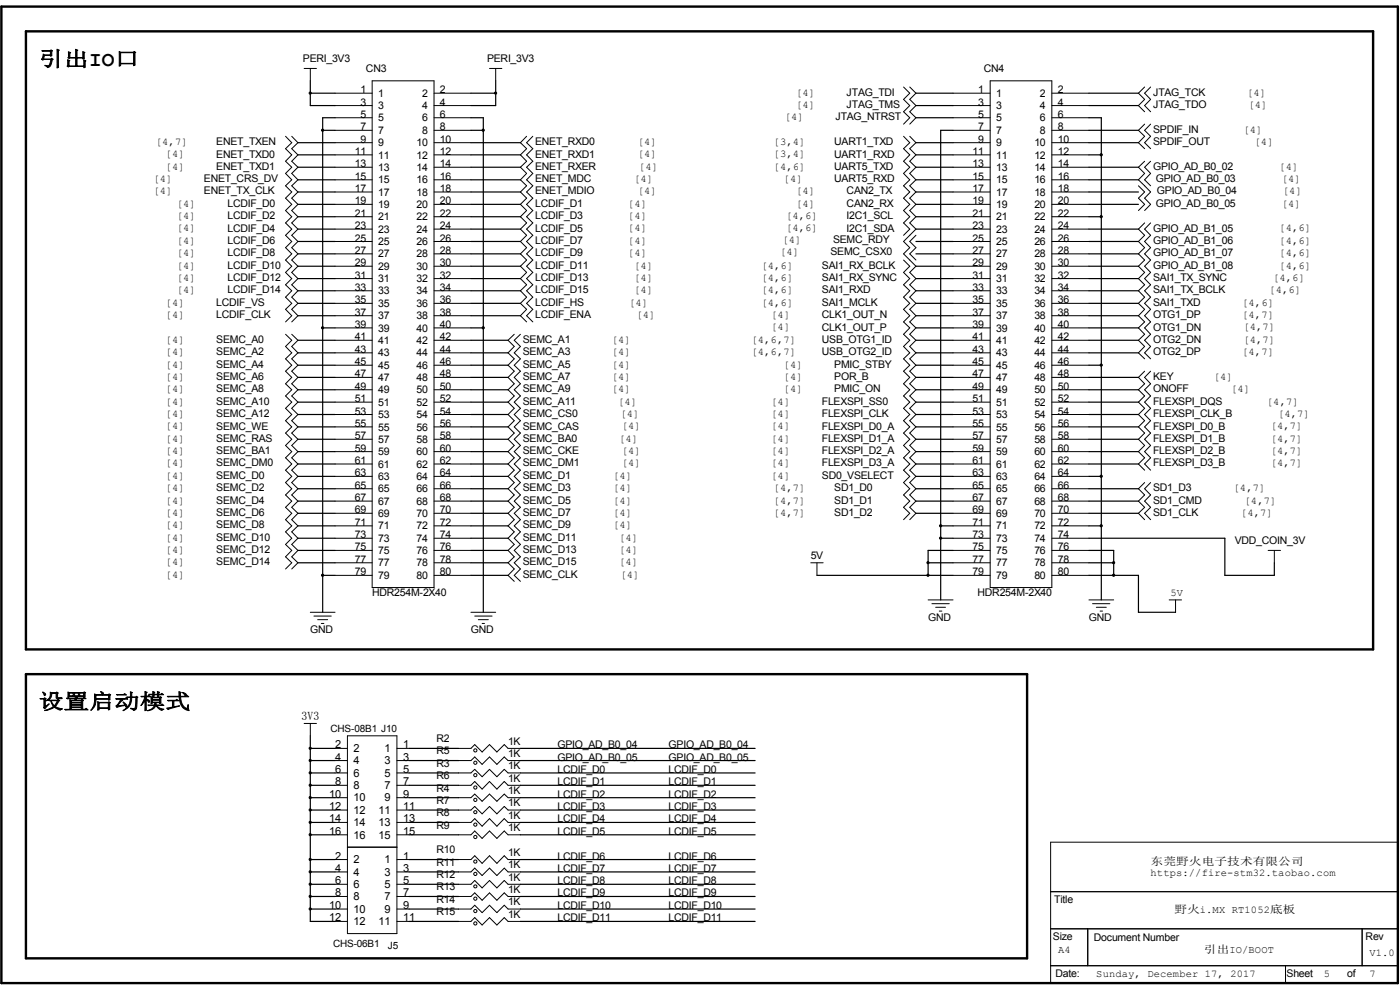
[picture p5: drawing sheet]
<svg xmlns="http://www.w3.org/2000/svg" width="297mm" height="210mm" viewBox="0 0 297 210" stroke-linecap="round" stroke-linejoin="round" font-family="sans-serif">
<path d="M.3 1.4h296.2v207.1h-296.2zM5.5 6.6h285.8v131.2h-285.8zM5.5 143h212.4v60.3h-212.4z" fill="none" stroke="#000" stroke-width=".51"/>
<g fill="none" stroke="#000" stroke-width=".21">
<path d="M64.5 14.5h2.6M65.8 14.5v2.6M71.1 19.8h7.9M79 17.1h13.1v107.5h-13.1zM92.1 19.8h7.8M103.8 14.5h2.7M105.2 14.5v2.6M191.7 18.5l1.3 1.3-1.3 1.3 1.3 1.3-1.3 1.3 1.3 1.3-1.3 1.3M193 18.5l1.3 1.3-1.3 1.3 1.3 1.3-1.3 1.3 1.3 1.3-1.3 1.3M202.2 19.8h7.9M210.1 17.1h13v107.5h-13zM223.1 19.8h7.9"/>
<path d="M242.8 18.5l-1.3 1.3 1.3 1.3-1.3 1.3 1.3 1.3M244.1 18.5l-1.3 1.3 1.3 1.3-1.3 1.3 1.3 1.3M60.6 28.9l1.3 1.4-1.3 1.2 1.3 1.4-1.3 1.3 1.3 1.3-1.3 1.3 1.3 1.3-1.3 1.3 1.3 1.3-1.3 1.3 1.3 1.3-1.3 1.4 1.3 1.3-1.3 1.3 1.3 1.3-1.3 1.3 1.3 1.3-1.3 1.3 1.3 1.3-1.3 1.4 1.3 1.3-1.3 1.3 1.3 1.3-1.3 1.3 1.3 1.3-1.3 1.3 1.3 1.3-1.3 1.3 1.3 1.4-1.3 1.3M61.9 28.9l1.3 1.4-1.3 1.2 1.3 1.4-1.3 1.3 1.3 1.3-1.3 1.3 1.3 1.3-1.3 1.3 1.3 1.3-1.3 1.3 1.3 1.3-1.3 1.4 1.3 1.3-1.3 1.3 1.3 1.3-1.3 1.3 1.3 1.3-1.3 1.3 1.3 1.3-1.3 1.4 1.3 1.3-1.3 1.3 1.3 1.3-1.3 1.3 1.3 1.3-1.3 1.3 1.3 1.3-1.3 1.3 1.3 1.4-1.3 1.3M71.1 22.4h7.9M71.1 25h7.9M71.1 27.6h7.9M71.1 30.3h7.9M71.1 32.9h7.9M71.1 35.5h7.9M71.1 38.1h7.9M92.1 22.4h7.8"/>
<path d="M92.1 25h7.8M92.1 27.6h7.8M92.1 30.3h7.8M92.1 32.9h7.8M92.1 35.5h7.8M92.1 38.1h7.8M111.7 28.9l-1.3 1.4 1.3 1.2-1.3 1.4 1.3 1.3-1.3 1.3 1.3 1.3-1.3 1.3 1.3 1.3-1.3 1.3 1.3 1.3-1.3 1.3 1.3 1.4-1.3 1.3 1.3 1.3-1.3 1.3 1.3 1.3-1.3 1.3 1.3 1.3-1.3 1.3 1.3 1.4-1.3 1.3 1.3 1.3-1.3 1.3 1.3 1.3-1.3 1.3 1.3 1.3-1.3 1.3 1.3 1.3-1.3 1.4 1.3 1.3M113 28.9l-1.3 1.4 1.3 1.2-1.3 1.4 1.3 1.3-1.3 1.3 1.3 1.3-1.3 1.3 1.3 1.3-1.3 1.3 1.3 1.3-1.3 1.3 1.3 1.4-1.3 1.3 1.3 1.3-1.3 1.3 1.3 1.3-1.3 1.3 1.3 1.3-1.3 1.3 1.3 1.4-1.3 1.3 1.3 1.3-1.3 1.3 1.3 1.3-1.3 1.3 1.3 1.3-1.3 1.3 1.3 1.3-1.3 1.4 1.3 1.3M191.7 28.9l1.3 1.4-1.3 1.2 1.3 1.4-1.3 1.3 1.3 1.3-1.3 1.3 1.3 1.3-1.3 1.3 1.3 1.3-1.3 1.3 1.3 1.3-1.3 1.4 1.3 1.3-1.3 1.3 1.3 1.3-1.3 1.3M193 28.9l1.3 1.4-1.3 1.2 1.3 1.4-1.3 1.3 1.3 1.3-1.3 1.3 1.3 1.3-1.3 1.3 1.3 1.3-1.3 1.3 1.3 1.3-1.3 1.4 1.3 1.3-1.3 1.3 1.3 1.3-2.6 2.6 1.3 1.3-1.3 1.3 2.6 2.7-1.3 1.3 1.3 1.3-1.3 1.3 1.3 1.3-1.3 1.3 1.3 1.3-1.3 1.3 1.3 1.4-1.3 1.3 1.3 1.3-1.3 1.3 1.3 1.3-1.3 1.3 1.3 1.3-1.3 1.3 1.3 1.4-1.3 1.2 1.3 1.4-1.3 1.3 1.3 1.3-1.3 1.3 1.3 1.3-1.3 1.3 1.3 1.3-1.3 1.3 1.3 1.4-1.3 1.3 1.3 1.3-1.3 1.3 1.3 1.3-1.3 1.3 1.3 1.3-1.3 1.3 1.3 1.3-1.3 1.4 1.3 1.3-1.3 1.3 1.3 1.3-1.3 1.3 1.3 1.3-1.3 1.3M202.2 22.4h7.9M202.2 25h7.9"/>
<path d="M202.2 27.6h7.9M202.2 30.3h7.9M202.2 32.9h7.9M202.2 35.5h7.9M202.2 38.1h7.9M223.1 22.4h7.9M223.1 25h7.9M223.1 27.6h7.9M223.1 30.3h7.9M223.1 32.9h7.9M223.1 35.5h7.9M223.1 38.1h7.9"/>
<path d="M241.5 39.4l1.3 1.3-1.3 1.3 1.3 1.3-1.3 1.4M242.8 26.3l-1.3 1.3 1.3 1.3-1.3 1.4 1.3 1.2M242.8 34.2l-1.3 1.3 1.3 1.3-1.3 1.3 2.6 2.6-1.3 1.3 1.3 1.3-1.3 1.4M244.1 34.2l-1.3 1.3 1.3 1.3-1.3 1.3 1.3 1.3M244.1 26.3l-1.3 1.3 1.3 1.3-1.3 1.4 1.3 1.2M71.1 40.7h7.9M71.1 43.3h7.9M71.1 46h7.9M71.1 48.6h7.9M71.1 51.2h7.9M71.1 53.8h7.9M71.1 56.5h7.9"/>
<path d="M71.1 59.1h7.9M92.1 40.7h7.8M92.1 43.3h7.8M92.1 46h7.8M92.1 48.6h7.8M92.1 51.2h7.8M92.1 53.8h7.8M92.1 56.5h7.8M92.1 59.1h7.8M191.7 55.2l1.3 1.3-1.3 1.3 1.3 1.3-1.3 1.3 1.3 1.3-1.3 1.3 1.3 1.3-1.3 1.3 1.3 1.4-1.3 1.3 1.3 1.3-1.3 1.3 1.3 1.3-1.3 1.3 1.3 1.3-1.3 1.3 1.3 1.4-1.3 1.2 1.3 1.4-1.3 1.3 1.3 1.3-1.3 1.3 1.3 1.3-1.3 1.3 1.3 1.3-1.3 1.3 1.3 1.4-1.3 1.3 1.3 1.3-1.3 1.3 1.3 1.3-1.3 1.3 1.3 1.3-1.3 1.3 1.3 1.3-1.3 1.4 1.3 1.3-1.3 1.3 1.3 1.3-1.3 1.3 1.3 1.3-1.3 1.3M194.3 49.9l-1.3 1.3 1.3 1.3-1.3 1.3 1.3 1.4M202.2 40.7h7.9"/>
<path d="M202.2 43.3h7.9M202.2 46h7.9M202.2 48.6h7.9M202.2 51.2h7.9M202.2 53.8h7.9M202.2 56.5h7.9M202.2 59.1h7.9M223.1 40.7h7.9M223.1 43.3h7.9M223.1 46h7.9M223.1 48.6h7.9M223.1 51.2h7.9"/>
<path d="M223.1 53.8h7.9M223.1 56.5h7.9M223.1 59.1h7.9M242.8 47.3l-1.3 1.3 1.3 1.3-1.3 1.3 1.3 1.3-1.3 1.3 1.3 1.4-1.3 1.3 1.3 1.3-1.3 1.3 1.3 1.3-1.3 1.3 1.3 1.3-1.3 1.3 1.3 1.3-1.3 1.4 1.3 1.3-1.3 1.3 1.3 1.3-1.3 1.3 1.3 1.3-1.3 1.3 1.3 1.3M244.1 47.3l-1.3 1.3 1.3 1.3-1.3 1.3 1.3 1.3-1.3 1.3 1.3 1.4-1.3 1.3 1.3 1.3-1.3 1.3 1.3 1.3-1.3 1.3 1.3 1.3-1.3 1.3 1.3 1.3-1.3 1.4 1.3 1.3-1.3 1.3 1.3 1.3-1.3 1.3 1.3 1.3-1.3 1.3 1.3 1.3M60.6 70.9l1.3 1.3-1.3 1.3 1.3 1.3-1.3 1.3 1.3 1.4-1.3 1.2 1.3 1.4-1.3 1.3 1.3 1.3-1.3 1.3 1.3 1.3-1.3 1.3 1.3 1.3-1.3 1.3 1.3 1.4-1.3 1.3 1.3 1.3-1.3 1.3 1.3 1.3-1.3 1.3 1.3 1.3-1.3 1.3 1.3 1.3-1.3 1.4 1.3 1.3-1.3 1.3 1.3 1.3-1.3 1.3 1.3 1.3-1.3 1.3 1.3 1.3-1.3 1.3 1.3 1.4-1.3 1.3 1.3 1.3-1.3 1.3 1.3 1.3-1.3 1.3M61.9 70.9l1.3 1.3-1.3 1.3 1.3 1.3-1.3 1.3 1.3 1.4-1.3 1.2 1.3 1.4-1.3 1.3 1.3 1.3-1.3 1.3 1.3 1.3-1.3 1.3 1.3 1.3-1.3 1.3 1.3 1.4-1.3 1.3 1.3 1.3-1.3 1.3 1.3 1.3-1.3 1.3 1.3 1.3-1.3 1.3 1.3 1.3-1.3 1.4 1.3 1.3-1.3 1.3 1.3 1.3-1.3 1.3 1.3 1.3-1.3 1.3 1.3 1.3-1.3 1.3 1.3 1.4-1.3 1.3 1.3 1.3-1.3 1.3 1.3 1.3-1.3 1.3M71.1 61.7h7.9M71.1 64.3h7.9M71.1 67h7.9M71.1 69.6h7.9M71.1 72.2h7.9"/>
<path d="M71.1 74.8h7.9M71.1 77.5h7.9M92.1 61.7h7.8M92.1 64.3h7.8M92.1 67h7.8M92.1 69.6h7.8M92.1 72.2h7.8M92.1 74.8h7.8M92.1 77.5h7.8M109.1 70.9l-1.3 1.3 1.3 1.3-1.3 1.3 1.3 1.3-1.3 1.4 1.3 1.2-1.3 1.4 1.3 1.3-1.3 1.3 1.3 1.3-1.3 1.3 1.3 1.3-1.3 1.3 1.3 1.3-1.3 1.4 1.3 1.3-1.3 1.3 1.3 1.3-1.3 1.3 1.3 1.3-1.3 1.3 1.3 1.3-1.3 1.3 1.3 1.4-1.3 1.3 1.3 1.3-1.3 1.3 1.3 1.3-1.3 1.3 1.3 1.3-1.3 1.3 1.3 1.3-1.3 1.4 1.3 1.3-1.3 1.3 1.3 1.3-1.3 1.3 1.3 1.3-1.3 1.3 1.3 1.3M110.4 70.9l-1.3 1.3 1.3 1.3-1.3 1.3 1.3 1.3-1.3 1.4 1.3 1.2-1.3 1.4 1.3 1.3-1.3 1.3 1.3 1.3-1.3 1.3 1.3 1.3-1.3 1.3 1.3 1.3-1.3 1.4 1.3 1.3-1.3 1.3 1.3 1.3-1.3 1.3 1.3 1.3-1.3 1.3 1.3 1.3-1.3 1.3 1.3 1.4-1.3 1.3 1.3 1.3-1.3 1.3 1.3 1.3-1.3 1.3 1.3 1.3-1.3 1.3 1.3 1.3-1.3 1.4 1.3 1.3-1.3 1.3 1.3 1.3-1.3 1.3 1.3 1.3-1.3 1.3 1.3 1.3M202.2 61.7h7.9"/>
<path d="M202.2 64.3h7.9M202.2 67h7.9M202.2 69.6h7.9M202.2 72.2h7.9M202.2 74.8h7.9M202.2 77.5h7.9M223.1 61.7h7.9M223.1 64.3h7.9M223.1 67h7.9M223.1 69.6h7.9M223.1 72.2h7.9M223.1 74.8h7.9"/>
<path d="M223.1 77.5h7.9M242.8 78.7l-1.3 1.4 1.3 1.3-1.3 1.3 1.3 1.3-1.3 1.3 1.3 1.3-1.3 1.3 1.3 1.3-1.3 1.4 1.3 1.3-1.3 1.3 1.3 1.3-1.3 1.3 1.3 1.3-1.3 1.3 1.3 1.3M244.1 78.7l-1.3 1.4 1.3 1.3-1.3 1.3 1.3 1.3-1.3 1.3 1.3 1.3-1.3 1.3 1.3 1.3-1.3 1.4 1.3 1.3-1.3 1.3 1.3 1.3-1.3 1.3 1.3 1.3-1.3 1.3 1.3 1.3M71.1 80.1h7.9M71.1 82.7h7.9M71.1 85.3h7.9M71.1 87.9h7.9M71.1 90.6h7.9M71.1 93.2h7.9M71.1 95.8h7.9M71.1 98.4h7.9M92.1 80.1h7.8"/>
<path d="M92.1 82.7h7.8M92.1 85.3h7.8M92.1 87.9h7.8M92.1 90.6h7.8M92.1 93.2h7.8M92.1 95.8h7.8M92.1 98.4h7.8M202.2 80.1h7.9M202.2 82.7h7.9M202.2 85.3h7.9M202.2 87.9h7.9M202.2 90.6h7.9"/>
<path d="M202.2 93.2h7.9M202.2 95.8h7.9M202.2 98.4h7.9M223.1 80.1h7.9M223.1 82.7h7.9M223.1 85.3h7.9M223.1 87.9h7.9M223.1 90.6h7.9M223.1 93.2h7.9M223.1 95.8h7.9M223.1 98.4h7.9M71.1 101h7.9"/>
<path d="M71.1 103.7h7.9M71.1 106.3h7.9M71.1 108.9h7.9M71.1 111.5h7.9M71.1 114.2h7.9M71.1 116.8h7.9M71.1 119.4h7.9M92.1 101h7.8M92.1 103.7h7.8M92.1 106.3h7.8M92.1 108.9h7.8M92.1 111.5h7.8"/>
<path d="M92.1 114.2h7.8M92.1 116.8h7.8M92.1 119.4h7.8M172 119.4h2.6M173.3 119.4v2.6M202.2 101h7.9M202.2 103.7h7.9M202.2 106.3h7.9M202.2 108.9h7.9M202.2 111.5h7.9M202.2 114.2h7.9M202.2 116.8h7.9"/>
<path d="M202.2 119.4h7.9M223.1 101h7.9M223.1 103.7h7.9M223.1 106.3h7.9M223.1 108.9h7.9M223.1 111.5h7.9M223.1 114.2h7.9M223.1 116.8h7.9M223.1 119.4h7.9M242.8 102.4l-1.3 1.3 1.3 1.3-1.3 1.3 1.3 1.3-1.3 1.3 1.3 1.3M244.1 102.4l-1.3 1.3 1.3 1.3-1.3 1.3 1.3 1.3-1.3 1.3 1.3 1.3M269 116.8h2.7"/>
<path d="M270.3 116.8v2.6M65.8 129.9h5.3M66.6 130.7h3.7M67.4 131.4h2.1M68.2 132.2h.5M71.1 122h7.9M92.1 122h7.8M99.9 129.9h5.3M100.7 130.7h3.7M101.5 131.4h2.1M102.3 132.2h.5M196.9 127.3h5.3"/>
<path d="M197.7 128.1h3.7M198.5 128.8h2.1M199.3 129.6h.5M202.2 122h7.9M223.1 122h7.9M231 127.3h5.3M231.8 128.1h3.7M232.6 128.8h2.1M233.4 129.6h.5M248 127.3h2.7M249.4 127.3v2.6M64.5 153.5h2.6"/>
<path d="M65.8 153.5v2.6M71.1 158.7h2.6M73.7 156.1h10.5v41.9h-10.5zM84.2 158.7h2.6M97.3 158.7h2.6l.8-.8 1.6 1.6 1.5-1.6 1.6 1.6 1.6-1.6 .8 .8h2.6M71.1 174.5h2.6M71.1 177.1h2.6M71.1 169.2h2.6M71.1 164h2.6M71.1 166.6h2.6M71.1 161.3h2.6M71.1 171.8h2.6"/>
<path d="M73.7 179.7h10.5M84.2 174.5h2.6M84.2 177.1h2.6M84.2 169.2h2.6M84.2 164h2.6M84.2 166.6h2.6M84.2 161.3h2.6M84.2 171.8h2.6M97.3 174.5h2.6l.8-.8 1.6 1.6 1.5-1.6 1.6 1.6 1.6-1.6 .8 .8h2.6M97.3 177.1h2.6l.8-.8 1.6 1.5 1.5-1.5 1.6 1.5 1.6-1.5 .8 .8h2.6M97.3 169.2h2.6l.8-.8 1.6 1.6 1.5-1.6 1.6 1.6 1.6-1.6 .8 .8h2.6M97.3 164h2.6l.8-.8 1.6 1.6 1.5-1.6 1.6 1.6 1.6-1.6 .8 .8h2.6"/>
<path d="M97.3 166.6h2.6l.8-.8 1.6 1.6 1.5-1.6 1.6 1.6 1.6-1.6 .8 .8h2.6M97.3 161.3h2.6l.8-.7 1.6 1.5 1.5-1.5 1.6 1.5 1.6-1.5 .8 .7h2.6M97.3 171.8h2.6l.8-.7 1.6 1.5 1.5-1.5 1.6 1.5 1.6-1.5 .8 .7h2.6M222.9 178.6h73.6v29.9h-73.6zM71.1 187.6h2.6M71.1 182.3h2.6M71.1 190.2h2.6M71.1 185h2.6M71.1 192.8h2.6M71.1 195.5h2.6M84.2 187.6h2.6M84.2 182.3h2.6"/>
<path d="M84.2 190.2h2.6M84.2 185h2.6M84.2 192.8h2.6M84.2 195.5h2.6M97.3 187.6h2.6l.8-.8 1.6 1.5 1.5-1.5 1.6 1.5 1.6-1.5 .8 .8h2.6M97.3 182.3h2.6l.8-.8 1.6 1.6 1.5-1.6 1.6 1.6 1.6-1.6 .8 .8h2.6M97.3 190.2h2.6l.8-.8 1.6 1.6 1.5-1.6 1.6 1.6 1.6-1.6 .8 .8h2.6M97.3 185h2.6l.8-.9 1.6 1.6 1.5-1.6 1.6 1.6 1.6-1.6 .8 .9h2.6M97.3 192.8h2.6l.8-.8 1.6 1.6 1.5-1.6 1.6 1.6 1.6-1.6 .8 .8h2.6M97.3 195.5h2.6l.8-.9 1.6 1.6 1.5-1.6 1.6 1.6 1.6-1.6 .8 .9h2.6M222.9 189.1h73.6M222.9 197h73.6"/>
<path d="M230.8 197v7.9M289 197v7.9M222.9 204.9h73.6M272.7 204.9v3.6"/>
<circle cx="100.8" cy="159.2" r=".34"/>
<circle cx="100.8" cy="161.8" r=".34"/>
<circle cx="100.8" cy="177.5" r=".34"/>
<circle cx="100.8" cy="174.9" r=".34"/>
<circle cx="100.8" cy="167" r=".34"/>
<circle cx="100.8" cy="164.4" r=".34"/>
<circle cx="100.8" cy="169.7" r=".34"/>
<circle cx="100.8" cy="172.3" r=".33"/>
<circle cx="100.8" cy="195.9" r=".34"/>
<circle cx="100.8" cy="190.6" r=".34"/>
<circle cx="100.8" cy="193.3" r=".34"/>
<circle cx="100.8" cy="182.8" r=".34"/>
<circle cx="100.8" cy="185.4" r=".34"/>
<circle cx="100.8" cy="188" r=".33"/>
</g>
<g fill="none" stroke="#000" stroke-width=".25">
<path d="M65.8 19.8h5.3M65.8 17.1v5.3h5.3M99.9 19.8h5.3M105.2 17.1v5.3h-5.3M194.3 19.8h7.9M231 19.8h10.5M63.2 38.1h7.9M63.2 35.5h7.9M63.2 30.3h7.9M63.2 32.9h7.9M68.5 27.6h2.6M71.1 25h-2.6v104.9"/>
<path d="M99.9 38.1h10.5M99.9 35.5h10.5M99.9 30.3h10.5M99.9 25h2.6v104.9M99.9 27.6h2.6M99.9 32.9h10.5M194.3 38.1h7.9M194.3 35.5h7.9M194.3 30.3h7.9M194.3 25h7.9M194.3 32.9h7.9M194.3 22.4h7.9"/>
<path d="M202.2 27.6h-2.6v99.7M231 38.1h10.5M231 35.5h10.5M231 30.3h10.5M231 25h2.6v102.3M231 27.6h10.5M231 32.9h2.6M231 22.4h10.5M63.2 53.8h7.9M63.2 48.6h7.9M63.2 51.2h7.9M63.2 46h7.9"/>
<path d="M63.2 56.5h7.9M63.2 43.3h7.9M63.2 59.1h7.9M63.2 40.7h7.9M99.9 53.8h10.5M99.9 48.6h10.5M99.9 51.2h10.5M99.9 46h10.5M99.9 56.5h10.5M99.9 43.3h10.5M99.9 59.1h10.5M99.9 40.7h10.5"/>
<path d="M194.3 53.8h7.9M194.3 48.6h7.9M194.3 51.2h7.9M194.3 46h7.9M194.3 56.5h7.9M194.3 43.3h7.9M194.3 59.1h7.9M194.3 40.7h7.9M231 53.8h10.5M231 48.6h10.5M231 51.2h10.5M231 46h2.6"/>
<path d="M231 56.5h10.5M231 43.3h10.5M231 59.1h10.5M231 40.7h10.5M63.2 67h7.9M63.2 77.5h7.9M63.2 64.3h7.9M63.2 61.7h7.9M63.2 74.8h7.9M63.2 72.2h7.9M68.5 69.6h2.6M99.9 67h10.5"/>
<path d="M99.9 77.5h7.9M99.9 64.3h10.5M99.9 61.7h10.5M99.9 74.8h7.9M99.9 72.2h7.9M99.9 69.6h2.6M194.3 67h7.9M194.3 77.5h7.9M194.3 64.3h7.9M194.3 61.7h7.9M194.3 74.8h7.9M194.3 72.2h7.9"/>
<path d="M194.3 69.6h7.9M231 67h10.5M231 77.5h2.6M231 64.3h10.5M231 61.7h10.5M231 74.8h10.5M231 72.2h10.5M231 69.6h10.5M63.2 87.9h7.9M63.2 85.3h7.9M63.2 82.7h7.9M63.2 80.1h7.9"/>
<path d="M63.2 95.8h7.9M63.2 93.2h7.9M63.2 90.6h7.9M63.2 98.4h7.9M99.9 87.9h7.9M99.9 85.3h7.9M99.9 82.7h7.9M99.9 80.1h7.9M99.9 95.8h7.9M99.9 93.2h7.9M99.9 90.6h7.9M99.9 98.4h7.9"/>
<path d="M194.3 87.9h7.9M194.3 85.3h7.9M194.3 82.7h7.9M194.3 80.1h7.9M194.3 95.8h7.9M194.3 93.2h7.9M194.3 90.6h7.9M194.3 98.4h7.9M231 87.9h10.5M231 85.3h10.5M231 82.7h10.5M231 80.1h10.5"/>
<path d="M231 95.8h10.5M231 93.2h10.5M231 90.6h10.5M231 98.4h10.5M63.2 119.4h7.9M63.2 114.2h7.9M63.2 111.5h7.9M63.2 108.9h7.9M63.2 106.3h7.9M63.2 103.7h7.9M63.2 101h7.9M63.2 116.8h7.9"/>
<path d="M99.9 119.4h7.9M99.9 114.2h7.9M99.9 111.5h7.9M99.9 108.9h7.9M99.9 106.3h7.9M99.9 103.7h7.9M99.9 101h7.9M99.9 116.8h7.9M194.3 108.9h7.9M194.3 106.3h7.9M194.3 103.7h7.9M194.3 101h7.9"/>
<path d="M196.9 119.4h5.3M199.6 114.2h2.6M199.6 111.5h2.6M202.2 116.8h-5.3v5.2M231 119.4h5.3M231 114.2h28.8v7.8h10.5v-2.6M231 111.5h2.6M231 108.9h10.5M231 106.3h10.5M231 103.7h10.5M231 101h2.6M231 116.8h5.3v5.2"/>
<path d="M68.5 122h2.6M99.9 122h7.9M173.3 122h28.9M231 122h10.5v7.9h7.9M65.8 158.7h5.3M65.8 156.1v39.4h5.3M86.8 158.7h10.5M110.4 158.7h49.8M65.8 161.3h5.3M65.8 166.6h5.3M65.8 174.5h5.3M65.8 169.2h5.3"/>
<path d="M65.8 164h5.3M65.8 177.1h5.3M65.8 171.8h5.3M86.8 161.3h10.5M86.8 166.6h10.5M86.8 174.5h10.5M86.8 169.2h10.5M86.8 164h10.5M86.8 177.1h10.5M86.8 171.8h10.5M110.4 161.3h49.8M110.4 166.6h49.8"/>
<path d="M110.4 174.5h49.8M110.4 169.2h49.8M110.4 164h49.8M110.4 177.1h49.8M110.4 171.8h49.8M65.8 192.8h5.3M65.8 187.6h5.3M65.8 182.3h5.3M65.8 190.2h5.3M65.8 185h5.3M86.8 192.8h10.5M86.8 187.6h10.5"/>
<path d="M86.8 182.3h10.5M86.8 195.5h10.5M86.8 190.2h10.5M86.8 185h10.5M110.4 192.8h49.8M110.4 187.6h49.8M110.4 182.3h49.8M110.4 195.5h49.8M110.4 190.2h49.8M110.4 185h49.8"/>
</g>
<g fill="#000" stroke="#000" stroke-width=".21">
<circle cx="65.8" cy="19.7" r=".23"/>
<circle cx="105.1" cy="19.7" r=".23"/>
<circle cx="68.4" cy="27.6" r=".23"/>
<circle cx="102.5" cy="27.6" r=".23"/>
<circle cx="233.6" cy="32.8" r=".23"/>
<circle cx="233.6" cy="46" r=".23"/>
<circle cx="68.4" cy="69.5" r=".23"/>
<circle cx="102.5" cy="69.5" r=".23"/>
<circle cx="233.6" cy="77.4" r=".23"/>
<circle cx="196.9" cy="119.4" r=".23"/>
<circle cx="199.5" cy="111.5" r=".23"/>
<circle cx="199.5" cy="114.2" r=".23"/>
<circle cx="233.6" cy="101" r=".23"/>
<circle cx="233.6" cy="111.5" r=".23"/>
<circle cx="236.2" cy="119.4" r=".23"/>
<circle cx="68.4" cy="122" r=".23"/>
<circle cx="196.9" cy="122" r=".23"/>
<circle cx="236.2" cy="122" r=".23"/>
<circle cx="65.8" cy="158.7" r=".23"/>
<circle cx="65.8" cy="174.4" r=".23"/>
<circle cx="65.8" cy="169.2" r=".23"/>
<circle cx="65.8" cy="177.1" r=".23"/>
<circle cx="65.8" cy="171.8" r=".23"/>
<circle cx="65.8" cy="163.9" r=".23"/>
<circle cx="65.8" cy="161.3" r=".23"/>
<circle cx="65.8" cy="166.6" r=".23"/>
<circle cx="65.8" cy="192.8" r=".23"/>
<circle cx="65.8" cy="182.3" r=".23"/>
<circle cx="65.8" cy="187.6" r=".23"/>
<circle cx="65.8" cy="190.1" r=".23"/>
<circle cx="65.8" cy="184.9" r=".23"/>
</g>
<g font-size="4.4">
<text x="8.2" y="14">引出IO口</text>
<text x="8.2" y="150.3">设置启动模式</text>
</g>
<text font-size="2.5" x="64" y="152.7">3V3</text>
<g font-size="2.3">
<text x="71.1" y="158.7">2</text>
<text x="71.1" y="161.3">4</text>
<text x="75" y="159.6">2</text>
<text x="81.6" y="159.6">1</text>
<text x="85.5" y="158.7">1</text>
<text x="85.5" y="161.3">3</text>
<text x="71.1" y="166.6">8</text>
<text x="71.1" y="164">6</text>
<text x="75" y="162.1">4</text>
<text x="75" y="167.4">8</text>
<text x="75" y="164.8">6</text>
<text x="81.6" y="162.1">3</text>
<text x="81.6" y="164.8">5</text>
<text x="81.6" y="167.4">7</text>
<text x="85.5" y="164">5</text>
<text x="85.5" y="166.6">7</text>
<text x="69.9" y="169.2">10</text>
<text x="69.9" y="171.8">12</text>
<text x="75" y="170">10</text>
<text x="75" y="172.6">12</text>
<text x="80.3" y="172.6">11</text>
<text x="81.6" y="170">9</text>
<text x="85.5" y="169.2">9</text>
<text x="85.5" y="171.8">11</text>
<text x="69.9" y="174.5">14</text>
<text x="69.9" y="177.1">16</text>
<text x="75" y="175.3">14</text>
<text x="75" y="177.9">16</text>
<text x="80.3" y="175.3">13</text>
<text x="80.3" y="177.9">15</text>
<text x="85.5" y="174.5">13</text>
<text x="85.5" y="177.1">15</text>
<text x="71.1" y="182.3">2</text>
<text x="71.1" y="185">4</text>
<text x="75" y="183.1">2</text>
<text x="75" y="185.8">4</text>
<text x="81.6" y="183.1">1</text>
<text x="81.6" y="185.8">3</text>
<text x="85.5" y="182.3">1</text>
<text x="85.5" y="185">3</text>
<text x="244.1" y="183.4">东莞野火电子技术有限公司</text>
<text x="71.1" y="190.2">8</text>
<text x="71.1" y="187.6">6</text>
<text x="75" y="191">8</text>
<text x="75" y="188.4">6</text>
<text x="81.6" y="188.4">5</text>
<text x="81.6" y="191">7</text>
<text x="85.5" y="187.6">5</text>
<text x="85.5" y="190.2">7</text>
<text x="69.9" y="192.8">10</text>
<text x="69.9" y="195.5">12</text>
<text x="75" y="193.6">10</text>
<text x="75" y="196.3">12</text>
<text x="80.3" y="196.3">11</text>
<text x="81.6" y="193.6">9</text>
<text x="85.5" y="192.8">9</text>
<text x="85.5" y="195.5">11</text>
<text x="249.1" y="193.6">野火i.MX RT1052底板</text>
<text x="255.4" y="202.2">引出IO/BOOT</text>
</g>
<g font-size="2.2">
<text x="64.3" y="13.2">PERI_3V3</text>
<text x="77.6" y="15.3">CN3</text>
<text x="103.3" y="13.2">PERI_3V3</text>
<text x="208.7" y="15.3">CN4</text>
<text x="76.4" y="19.8">1</text>
<text x="76.4" y="22.4">3</text>
<text x="80.3" y="20.5">1</text>
<text x="80.3" y="23.2">3</text>
<text x="89.5" y="20.5">2</text>
<text x="89.5" y="23.2">4</text>
<text x="93.3" y="19.8">2</text>
<text x="93.3" y="22.4">4</text>
<text x="168.9" y="20.3">[4]</text>
<text x="168.9" y="22.9">[4]</text>
<text x="179.6" y="20.3">JTAG_TDI</text>
<text x="179.6" y="22.9">JTAG_TMS</text>
<text x="207.5" y="19.8">1</text>
<text x="207.5" y="22.4">3</text>
<text x="211.3" y="20.5">1</text>
<text x="211.3" y="23.2">3</text>
<text x="220.6" y="20.5">2</text>
<text x="220.6" y="23.2">4</text>
<text x="224.4" y="19.8">2</text>
<text x="224.4" y="22.4">4</text>
<text x="244.6" y="20.3">JTAG_TCK</text>
<text x="244.6" y="22.9">JTAG_TDO</text>
<text x="264.6" y="20.3">[4]</text>
<text x="264.8" y="22.9">[4]</text>
<text x="76.4" y="25">5</text>
<text x="76.4" y="27.7">7</text>
<text x="80.3" y="25.7">5</text>
<text x="80.3" y="28.4">7</text>
<text x="89.5" y="25.7">6</text>
<text x="89.5" y="28.4">8</text>
<text x="93.3" y="25">6</text>
<text x="93.3" y="27.7">8</text>
<text x="166.5" y="25.5">[4]</text>
<text x="177.2" y="25.5">JTAG_NTRST</text>
<text x="207.5" y="25">5</text>
<text x="207.5" y="27.7">7</text>
<text x="211.3" y="25.7">5</text>
<text x="211.3" y="28.4">7</text>
<text x="220.6" y="25.7">6</text>
<text x="220.6" y="28.4">8</text>
<text x="224.4" y="25">6</text>
<text x="224.4" y="27.7">8</text>
<text x="244.6" y="28.2">SPDIF_IN</text>
<text x="263.8" y="28.1">[4]</text>
<text x="33.1" y="30.8">[4,7]</text>
<text x="35.1" y="33.4">[4]</text>
<text x="45.9" y="33.4">ENET_TXD0</text>
<text x="45.9" y="30.8">ENET_TXEN</text>
<text x="75.3" y="32.9">11</text>
<text x="75.3" y="35.5">13</text>
<text x="76.4" y="30.3">9</text>
<text x="80.3" y="31">9</text>
<text x="80.3" y="33.6">11</text>
<text x="88.3" y="31">10</text>
<text x="88.3" y="33.6">12</text>
<text x="93.3" y="30.3">10</text>
<text x="93.3" y="32.9">12</text>
<text x="93.3" y="35.5">14</text>
<text x="113.5" y="30.8">ENET_RXD0</text>
<text x="113.5" y="33.4">ENET_RXD1</text>
<text x="135.3" y="30.8">[4]</text>
<text x="135.3" y="33.4">[4]</text>
<text x="164.1" y="30.8">[3,4]</text>
<text x="164.1" y="33.4">[3,4]</text>
<text x="177" y="30.8">UART1_TXD</text>
<text x="177" y="33.4">UART1_RXD</text>
<text x="206.3" y="32.9">11</text>
<text x="206.3" y="35.5">13</text>
<text x="207.5" y="30.3">9</text>
<text x="211.3" y="31">9</text>
<text x="211.3" y="33.6">11</text>
<text x="219.4" y="31">10</text>
<text x="219.4" y="33.6">12</text>
<text x="224.4" y="30.3">10</text>
<text x="224.4" y="32.9">12</text>
<text x="224.4" y="35.5">14</text>
<text x="244.6" y="30.8">SPDIF_OUT</text>
<text x="266.1" y="30.8">[4]</text>
<text x="32.6" y="38.6">[4]</text>
<text x="32.6" y="41.2">[4]</text>
<text x="35.1" y="36">[4]</text>
<text x="43.3" y="38.7">ENET_CRS_DV</text>
<text x="43.3" y="41.2">ENET_TX_CLK</text>
<text x="45.9" y="36">ENET_TXD1</text>
<text x="75.3" y="38.2">15</text>
<text x="75.3" y="40.7">17</text>
<text x="80.3" y="36.2">13</text>
<text x="80.3" y="38.9">15</text>
<text x="80.3" y="41.5">17</text>
<text x="88.3" y="36.2">14</text>
<text x="88.3" y="38.9">16</text>
<text x="88.3" y="41.5">18</text>
<text x="93.3" y="38.2">16</text>
<text x="93.3" y="40.7">18</text>
<text x="113.5" y="36">ENET_RXER</text>
<text x="113.5" y="38.7">ENET_MDC</text>
<text x="113.5" y="41.2">ENET_MDIO</text>
<text x="134.5" y="38.6">[4]</text>
<text x="135.3" y="41.2">[4]</text>
<text x="135.6" y="36">[4]</text>
<text x="164.1" y="36">[4,6]</text>
<text x="166.2" y="38.6">[4]</text>
<text x="168.9" y="41.2">[4]</text>
<text x="177" y="36">UART5_TXD</text>
<text x="177" y="38.7">UART5_RXD</text>
<text x="179.6" y="41.2">CAN2_TX</text>
<text x="206.3" y="38.2">15</text>
<text x="206.3" y="40.7">17</text>
<text x="211.3" y="36.2">13</text>
<text x="211.3" y="38.9">15</text>
<text x="211.3" y="41.5">17</text>
<text x="219.4" y="36.2">14</text>
<text x="219.4" y="38.9">16</text>
<text x="219.4" y="41.5">18</text>
<text x="224.4" y="38.2">16</text>
<text x="224.4" y="40.7">18</text>
<text x="244.6" y="36">GPIO_AD_B0_02</text>
<text x="245.2" y="38.7">GPIO_AD_B0_03</text>
<text x="245.4" y="41.2">GPIO_AD_B0_04</text>
<text x="271.4" y="36">[4]</text>
<text x="271.9" y="38.6">[4]</text>
<text x="272.2" y="41.2">[4]</text>
<text x="37.5" y="43.9">[4]</text>
<text x="37.5" y="46.5">[4]</text>
<text x="48.3" y="43.9">LCDIF_D0</text>
<text x="48.3" y="46.5">LCDIF_D2</text>
<text x="75.3" y="43.4">19</text>
<text x="75.3" y="46">21</text>
<text x="80.3" y="44.1">19</text>
<text x="80.3" y="46.7">21</text>
<text x="88.3" y="44.1">20</text>
<text x="88.3" y="46.7">22</text>
<text x="93.3" y="43.4">20</text>
<text x="93.3" y="46">22</text>
<text x="113.5" y="43.9">LCDIF_D1</text>
<text x="113.5" y="46.5">LCDIF_D3</text>
<text x="133.2" y="43.9">[4]</text>
<text x="133.2" y="46.5">[4]</text>
<text x="166.7" y="46.5">[4,6]</text>
<text x="168.9" y="43.9">[4]</text>
<text x="179.6" y="46.5">I2C1_SCL</text>
<text x="179.6" y="43.9">CAN2_RX</text>
<text x="206.3" y="43.4">19</text>
<text x="206.3" y="46">21</text>
<text x="211.3" y="44.1">19</text>
<text x="211.3" y="46.7">21</text>
<text x="219.4" y="44.1">20</text>
<text x="219.4" y="46.7">22</text>
<text x="224.4" y="43.4">20</text>
<text x="224.4" y="46">22</text>
<text x="245.2" y="43.9">GPIO_AD_B0_05</text>
<text x="271.9" y="43.9">[4]</text>
<text x="37.5" y="49.1">[4]</text>
<text x="37.5" y="51.7">[4]</text>
<text x="48.3" y="49.1">LCDIF_D4</text>
<text x="48.3" y="51.7">LCDIF_D6</text>
<text x="75.3" y="48.6">23</text>
<text x="75.3" y="51.2">25</text>
<text x="75.3" y="53.9">27</text>
<text x="80.3" y="49.4">23</text>
<text x="80.3" y="52">25</text>
<text x="88.3" y="49.4">24</text>
<text x="88.3" y="52">26</text>
<text x="93.3" y="48.6">24</text>
<text x="93.3" y="51.2">26</text>
<text x="93.3" y="53.9">28</text>
<text x="113.5" y="49.1">LCDIF_D5</text>
<text x="113.5" y="51.7">LCDIF_D7</text>
<text x="133.2" y="49.1">[4]</text>
<text x="133.2" y="51.7">[4]</text>
<text x="166" y="51.5">[4]</text>
<text x="166.7" y="49.1">[4,6]</text>
<text x="176.7" y="51.5">SEMC_RDY</text>
<text x="179.6" y="49.1">I2C1_SDA</text>
<text x="206.3" y="48.6">23</text>
<text x="206.3" y="51.2">25</text>
<text x="206.3" y="53.9">27</text>
<text x="211.3" y="49.4">23</text>
<text x="211.3" y="52">25</text>
<text x="219.4" y="49.4">24</text>
<text x="219.4" y="52">26</text>
<text x="224.4" y="48.6">24</text>
<text x="224.4" y="51.2">26</text>
<text x="224.4" y="53.9">28</text>
<text x="244.6" y="51.7">GPIO_AD_B1_06</text>
<text x="244.6" y="49.1">GPIO_AD_B1_05</text>
<text x="271.4" y="51.7">[4,6]</text>
<text x="271.4" y="49.1">[4,6]</text>
<text x="37.5" y="54.4">[4]</text>
<text x="37.5" y="57">[4]</text>
<text x="37.5" y="59.6">[4]</text>
<text x="48.3" y="54.4">LCDIF_D8</text>
<text x="48.3" y="57">LCDIF_D10</text>
<text x="48.3" y="59.6">LCDIF_D12</text>
<text x="75.3" y="56.5">29</text>
<text x="75.3" y="59.1">31</text>
<text x="80.3" y="54.6">27</text>
<text x="80.3" y="57.2">29</text>
<text x="80.3" y="59.9">31</text>
<text x="88.3" y="54.6">28</text>
<text x="88.3" y="57.2">30</text>
<text x="88.3" y="59.9">32</text>
<text x="93.3" y="56.5">30</text>
<text x="93.3" y="59.1">32</text>
<text x="113.5" y="54.4">LCDIF_D9</text>
<text x="113.5" y="57">LCDIF_D11</text>
<text x="113.5" y="59.6">LCDIF_D13</text>
<text x="133.2" y="54.4">[4]</text>
<text x="134.5" y="57">[4]</text>
<text x="134.5" y="59.6">[4]</text>
<text x="161.5" y="57">[4,6]</text>
<text x="161.5" y="59.6">[4,6]</text>
<text x="165.5" y="54.1">[4]</text>
<text x="174.4" y="57">SAI1_RX_BCLK</text>
<text x="174.4" y="59.6">SAI1_RX_SYNC</text>
<text x="176.2" y="54.1">SEMC_CSX0</text>
<text x="206.3" y="56.5">29</text>
<text x="206.3" y="59.1">31</text>
<text x="211.3" y="54.6">27</text>
<text x="211.3" y="57.2">29</text>
<text x="211.3" y="59.9">31</text>
<text x="219.4" y="54.6">28</text>
<text x="219.4" y="57.2">30</text>
<text x="219.4" y="59.9">32</text>
<text x="224.4" y="56.5">30</text>
<text x="224.4" y="59.1">32</text>
<text x="244.6" y="59.6">SAI1_TX_SYNC</text>
<text x="244.6" y="57">GPIO_AD_B1_08</text>
<text x="244.6" y="54.4">GPIO_AD_B1_07</text>
<text x="270.1" y="59.6">[4,6]</text>
<text x="271.4" y="57">[4,6]</text>
<text x="271.4" y="54.4">[4,6]</text>
<text x="35.1" y="64.9">[4]</text>
<text x="37.5" y="62.2">[4]</text>
<text x="45.9" y="64.9">LCDIF_VS</text>
<text x="48.3" y="62.2">LCDIF_D14</text>
<text x="75.3" y="61.7">33</text>
<text x="75.3" y="64.4">35</text>
<text x="80.3" y="62.4">33</text>
<text x="80.3" y="65.1">35</text>
<text x="88.3" y="62.4">34</text>
<text x="88.3" y="65.1">36</text>
<text x="93.3" y="61.7">34</text>
<text x="93.3" y="64.4">36</text>
<text x="113.5" y="64.9">LCDIF_HS</text>
<text x="113.5" y="62.2">LCDIF_D15</text>
<text x="133.5" y="64.9">[4]</text>
<text x="134.5" y="62.2">[4]</text>
<text x="161.5" y="62.2">[4,6]</text>
<text x="161.5" y="64.9">[4,6]</text>
<text x="174.4" y="62.2">SAI1_RXD</text>
<text x="174.4" y="64.9">SAI1_MCLK</text>
<text x="206.3" y="61.7">33</text>
<text x="206.3" y="64.4">35</text>
<text x="211.3" y="62.4">33</text>
<text x="211.3" y="65.1">35</text>
<text x="219.4" y="62.4">34</text>
<text x="219.4" y="65.1">36</text>
<text x="224.4" y="61.7">34</text>
<text x="224.4" y="64.4">36</text>
<text x="244.6" y="62.2">SAI1_TX_BCLK</text>
<text x="244.6" y="64.9">SAI1_TXD</text>
<text x="263.5" y="64.9">[4,6]</text>
<text x="269.3" y="62.2">[4,6]</text>
<text x="35.1" y="67.5">[4]</text>
<text x="45.9" y="67.5">LCDIF_CLK</text>
<text x="75.3" y="67">37</text>
<text x="75.3" y="69.6">39</text>
<text x="80.3" y="67.7">37</text>
<text x="80.3" y="70.3">39</text>
<text x="88.3" y="67.7">38</text>
<text x="88.3" y="70.3">40</text>
<text x="93.3" y="67">38</text>
<text x="93.3" y="69.6">40</text>
<text x="113.5" y="67.5">LCDIF_ENA</text>
<text x="135" y="67.5">[4]</text>
<text x="163.6" y="67.5">[4]</text>
<text x="163.6" y="70.1">[4]</text>
<text x="174.4" y="67.5">CLK1_OUT_N</text>
<text x="174.4" y="70.1">CLK1_OUT_P</text>
<text x="206.3" y="67">37</text>
<text x="206.3" y="69.6">39</text>
<text x="211.3" y="67.7">37</text>
<text x="211.3" y="70.3">39</text>
<text x="219.4" y="67.7">38</text>
<text x="219.4" y="70.3">40</text>
<text x="224.4" y="67">38</text>
<text x="224.4" y="69.6">40</text>
<text x="244.6" y="67.5">OTG1_DP</text>
<text x="244.6" y="70.1">OTG1_DN</text>
<text x="263.5" y="67.5">[4,7]</text>
<text x="263.8" y="70.1">[4,7]</text>
<text x="35.1" y="72.7">[4]</text>
<text x="35.1" y="75.4">[4]</text>
<text x="35.1" y="78">[4]</text>
<text x="45.9" y="72.7">SEMC_A0</text>
<text x="45.9" y="75.4">SEMC_A2</text>
<text x="45.9" y="78">SEMC_A4</text>
<text x="75.3" y="72.2">41</text>
<text x="75.3" y="74.9">43</text>
<text x="75.3" y="77.5">45</text>
<text x="80.3" y="72.9">41</text>
<text x="80.3" y="75.6">43</text>
<text x="88.3" y="72.9">42</text>
<text x="88.3" y="75.6">44</text>
<text x="93.3" y="72.2">42</text>
<text x="93.3" y="74.9">44</text>
<text x="93.3" y="77.5">46</text>
<text x="110.9" y="72.7">SEMC_A1</text>
<text x="110.9" y="75.4">SEMC_A3</text>
<text x="110.9" y="78">SEMC_A5</text>
<text x="129.8" y="72.7">[4]</text>
<text x="129.8" y="75.4">[4]</text>
<text x="129.8" y="78">[4]</text>
<text x="159.4" y="72.7">[4,6,7]</text>
<text x="159.4" y="75.4">[4,6,7]</text>
<text x="166.2" y="78">[4]</text>
<text x="174.4" y="72.7">USB_OTG1_ID</text>
<text x="174.4" y="75.4">USB_OTG2_ID</text>
<text x="177" y="78">PMIC_STBY</text>
<text x="206.3" y="72.2">41</text>
<text x="206.3" y="74.9">43</text>
<text x="206.3" y="77.5">45</text>
<text x="211.3" y="72.9">41</text>
<text x="211.3" y="75.6">43</text>
<text x="219.4" y="72.9">42</text>
<text x="219.4" y="75.6">44</text>
<text x="224.4" y="72.2">42</text>
<text x="224.4" y="74.9">44</text>
<text x="224.4" y="77.5">46</text>
<text x="244.6" y="72.7">OTG2_DN</text>
<text x="244.6" y="75.4">OTG2_DP</text>
<text x="263.5" y="75.4">[4,7]</text>
<text x="263.8" y="72.7">[4,7]</text>
<text x="35.1" y="80.6">[4]</text>
<text x="35.1" y="83.2">[4]</text>
<text x="45.9" y="80.6">SEMC_A6</text>
<text x="45.9" y="83.2">SEMC_A8</text>
<text x="75.3" y="80.1">47</text>
<text x="75.3" y="82.7">49</text>
<text x="80.3" y="78.2">45</text>
<text x="80.3" y="80.8">47</text>
<text x="80.3" y="83.4">49</text>
<text x="88.3" y="78.2">46</text>
<text x="88.3" y="80.8">48</text>
<text x="88.3" y="83.4">50</text>
<text x="93.3" y="80.1">48</text>
<text x="93.3" y="82.7">50</text>
<text x="110.9" y="83.2">SEMC_A9</text>
<text x="110.9" y="80.6">SEMC_A7</text>
<text x="129.8" y="83.2">[4]</text>
<text x="129.8" y="80.6">[4]</text>
<text x="166.2" y="80.6">[4]</text>
<text x="166.2" y="83.2">[4]</text>
<text x="177" y="80.6">POR_B</text>
<text x="177" y="83.2">PMIC_ON</text>
<text x="206.3" y="80.1">47</text>
<text x="206.3" y="82.7">49</text>
<text x="211.3" y="78.2">45</text>
<text x="211.3" y="80.8">47</text>
<text x="211.3" y="83.4">49</text>
<text x="219.4" y="78.2">46</text>
<text x="219.4" y="80.8">48</text>
<text x="219.4" y="83.4">50</text>
<text x="224.4" y="80.1">48</text>
<text x="224.4" y="82.7">50</text>
<text x="244.6" y="80.6">KEY</text>
<text x="244.6" y="83.2">ONOFF</text>
<text x="257.5" y="80.6">[4]</text>
<text x="261.2" y="83.2">[4]</text>
<text x="35.1" y="85.9">[4]</text>
<text x="35.1" y="88.4">[4]</text>
<text x="45.9" y="85.9">SEMC_A10</text>
<text x="45.9" y="88.4">SEMC_A12</text>
<text x="75.3" y="85.3">51</text>
<text x="75.3" y="87.9">53</text>
<text x="80.3" y="86.1">51</text>
<text x="80.3" y="88.7">53</text>
<text x="88.3" y="86.1">52</text>
<text x="88.3" y="88.7">54</text>
<text x="93.3" y="85.3">52</text>
<text x="93.3" y="87.9">54</text>
<text x="110.9" y="85.9">SEMC_A11</text>
<text x="110.9" y="88.4">SEMC_CS0</text>
<text x="131.1" y="85.9">[4]</text>
<text x="131.6" y="88.4">[4]</text>
<text x="163.6" y="85.9">[4]</text>
<text x="163.6" y="88.4">[4]</text>
<text x="174.4" y="85.9">FLEXSPI_SS0</text>
<text x="174.4" y="88.4">FLEXSPI_CLK</text>
<text x="206.3" y="85.3">51</text>
<text x="206.3" y="87.9">53</text>
<text x="211.3" y="86.1">51</text>
<text x="211.3" y="88.7">53</text>
<text x="219.4" y="86.1">52</text>
<text x="219.4" y="88.7">54</text>
<text x="224.4" y="85.3">52</text>
<text x="224.4" y="87.9">54</text>
<text x="244.6" y="85.9">FLEXSPI_DQS</text>
<text x="244.6" y="88.4">FLEXSPI_CLK_B</text>
<text x="268.8" y="85.9">[4,7]</text>
<text x="271.1" y="88.4">[4,7]</text>
<text x="35.1" y="93.7">[4]</text>
<text x="35.1" y="91.1">[4]</text>
<text x="45.9" y="93.7">SEMC_RAS</text>
<text x="45.9" y="91.1">SEMC_WE</text>
<text x="75.3" y="90.6">55</text>
<text x="75.3" y="93.2">57</text>
<text x="75.3" y="95.8">59</text>
<text x="80.3" y="91.3">55</text>
<text x="80.3" y="93.9">57</text>
<text x="88.3" y="91.3">56</text>
<text x="88.3" y="93.9">58</text>
<text x="93.3" y="90.6">56</text>
<text x="93.3" y="93.2">58</text>
<text x="93.3" y="95.8">60</text>
<text x="110.9" y="91.1">SEMC_CAS</text>
<text x="110.9" y="93.7">SEMC_BA0</text>
<text x="131.4" y="93.7">[4]</text>
<text x="131.9" y="91.1">[4]</text>
<text x="163.6" y="91.1">[4]</text>
<text x="163.6" y="93.7">[4]</text>
<text x="174.4" y="91.1">FLEXSPI_D0_A</text>
<text x="174.4" y="93.7">FLEXSPI_D1_A</text>
<text x="206.3" y="90.6">55</text>
<text x="206.3" y="93.2">57</text>
<text x="206.3" y="95.8">59</text>
<text x="211.3" y="91.3">55</text>
<text x="211.3" y="93.9">57</text>
<text x="219.4" y="91.3">56</text>
<text x="219.4" y="93.9">58</text>
<text x="224.4" y="90.6">56</text>
<text x="224.4" y="93.2">58</text>
<text x="224.4" y="95.8">60</text>
<text x="244.6" y="91.1">FLEXSPI_D0_B</text>
<text x="244.6" y="93.7">FLEXSPI_D1_B</text>
<text x="269.6" y="91.1">[4,7]</text>
<text x="269.6" y="93.7">[4,7]</text>
<text x="35.1" y="96.3">[4]</text>
<text x="35.1" y="98.9">[4]</text>
<text x="35.1" y="101.6">[4]</text>
<text x="45.9" y="96.3">SEMC_BA1</text>
<text x="45.9" y="98.9">SEMC_DM0</text>
<text x="45.9" y="101.6">SEMC_D0</text>
<text x="75.3" y="98.4">61</text>
<text x="75.3" y="101.1">63</text>
<text x="80.3" y="96.6">59</text>
<text x="80.3" y="99.2">61</text>
<text x="80.3" y="101.8">63</text>
<text x="88.3" y="96.6">60</text>
<text x="88.3" y="99.2">62</text>
<text x="88.3" y="101.8">64</text>
<text x="93.3" y="98.4">62</text>
<text x="93.3" y="101.1">64</text>
<text x="110.9" y="101.6">SEMC_D1</text>
<text x="110.9" y="98.9">SEMC_DM1</text>
<text x="110.9" y="96.3">SEMC_CKE</text>
<text x="130" y="101.6">[4]</text>
<text x="131.9" y="98.9">[4]</text>
<text x="131.9" y="96.3">[4]</text>
<text x="163.6" y="101.6">[4]</text>
<text x="163.6" y="96.3">[4]</text>
<text x="163.6" y="98.9">[4]</text>
<text x="174.4" y="101.6">SD0_VSELECT</text>
<text x="174.4" y="96.3">FLEXSPI_D2_A</text>
<text x="174.4" y="98.9">FLEXSPI_D3_A</text>
<text x="206.3" y="98.4">61</text>
<text x="206.3" y="101.1">63</text>
<text x="211.3" y="96.6">59</text>
<text x="211.3" y="99.2">61</text>
<text x="211.3" y="101.8">63</text>
<text x="219.4" y="96.6">60</text>
<text x="219.4" y="99.2">62</text>
<text x="219.4" y="101.8">64</text>
<text x="224.4" y="98.4">62</text>
<text x="224.4" y="101.1">64</text>
<text x="244.6" y="96.3">FLEXSPI_D2_B</text>
<text x="244.6" y="98.9">FLEXSPI_D3_B</text>
<text x="269.6" y="96.3">[4,7]</text>
<text x="269.6" y="98.9">[4,7]</text>
<text x="35.1" y="104.2">[4]</text>
<text x="35.1" y="106.8">[4]</text>
<text x="45.9" y="104.2">SEMC_D2</text>
<text x="45.9" y="106.8">SEMC_D4</text>
<text x="75.3" y="103.7">65</text>
<text x="75.3" y="106.3">67</text>
<text x="80.3" y="104.4">65</text>
<text x="80.3" y="107.1">67</text>
<text x="88.3" y="104.4">66</text>
<text x="88.3" y="107.1">68</text>
<text x="93.3" y="103.7">66</text>
<text x="93.3" y="106.3">68</text>
<text x="110.9" y="104.2">SEMC_D3</text>
<text x="110.9" y="106.8">SEMC_D5</text>
<text x="130" y="104.2">[4]</text>
<text x="130" y="106.8">[4]</text>
<text x="164.1" y="104.2">[4,7]</text>
<text x="164.1" y="106.8">[4,7]</text>
<text x="177" y="104.2">SD1_D0</text>
<text x="177" y="106.8">SD1_D1</text>
<text x="206.3" y="103.7">65</text>
<text x="206.3" y="106.3">67</text>
<text x="211.3" y="104.4">65</text>
<text x="211.3" y="107.1">67</text>
<text x="219.4" y="104.4">66</text>
<text x="219.4" y="107.1">68</text>
<text x="224.4" y="103.7">66</text>
<text x="224.4" y="106.3">68</text>
<text x="244.6" y="104.2">SD1_D3</text>
<text x="244.6" y="106.8">SD1_CMD</text>
<text x="261.7" y="104.2">[4,7]</text>
<text x="264" y="106.8">[4,7]</text>
<text x="35.1" y="109.4">[4]</text>
<text x="35.1" y="112.1">[4]</text>
<text x="45.9" y="109.4">SEMC_D6</text>
<text x="45.9" y="112.1">SEMC_D8</text>
<text x="75.3" y="108.9">69</text>
<text x="75.3" y="111.6">71</text>
<text x="80.3" y="109.6">69</text>
<text x="80.3" y="112.3">71</text>
<text x="88.3" y="109.6">70</text>
<text x="88.3" y="112.3">72</text>
<text x="93.3" y="108.9">70</text>
<text x="93.3" y="111.6">72</text>
<text x="110.9" y="109.4">SEMC_D7</text>
<text x="110.9" y="112.1">SEMC_D9</text>
<text x="130" y="109.4">[4]</text>
<text x="130" y="112.1">[4]</text>
<text x="164.1" y="109.4">[4,7]</text>
<text x="177" y="109.4">SD1_D2</text>
<text x="206.3" y="108.9">69</text>
<text x="206.3" y="111.6">71</text>
<text x="211.3" y="109.6">69</text>
<text x="211.3" y="112.3">71</text>
<text x="219.4" y="109.6">70</text>
<text x="219.4" y="112.3">72</text>
<text x="224.4" y="108.9">70</text>
<text x="224.4" y="111.6">72</text>
<text x="244.6" y="109.4">SD1_CLK</text>
<text x="263.3" y="109.4">[4,7]</text>
<text x="35.1" y="114.7">[4]</text>
<text x="35.1" y="117.3">[4]</text>
<text x="35.1" y="119.9">[4]</text>
<text x="45.9" y="114.7">SEMC_D10</text>
<text x="45.9" y="117.3">SEMC_D12</text>
<text x="45.9" y="119.9">SEMC_D14</text>
<text x="75.3" y="114.2">73</text>
<text x="75.3" y="116.8">75</text>
<text x="75.3" y="119.4">77</text>
<text x="80.3" y="114.9">73</text>
<text x="80.3" y="117.5">75</text>
<text x="88.3" y="114.9">74</text>
<text x="88.3" y="117.5">76</text>
<text x="93.3" y="114.2">74</text>
<text x="93.3" y="116.8">76</text>
<text x="93.3" y="119.4">78</text>
<text x="110.9" y="114.7">SEMC_D11</text>
<text x="110.9" y="117.3">SEMC_D13</text>
<text x="110.9" y="119.9">SEMC_D15</text>
<text x="131.4" y="114.7">[4]</text>
<text x="131.4" y="117.3">[4]</text>
<text x="131.4" y="119.9">[4]</text>
<text x="172" y="118.6">5V</text>
<text x="206.3" y="114.2">73</text>
<text x="206.3" y="116.8">75</text>
<text x="206.3" y="119.4">77</text>
<text x="211.3" y="114.9">73</text>
<text x="211.3" y="117.5">75</text>
<text x="219.4" y="114.9">74</text>
<text x="219.4" y="117.5">76</text>
<text x="224.4" y="114.2">74</text>
<text x="224.4" y="116.8">76</text>
<text x="224.4" y="119.4">78</text>
<text x="261.9" y="115.5">VDD_COIN_3V</text>
<text x="35.1" y="122.6">[4]</text>
<text x="75.3" y="122.1">79</text>
<text x="80.3" y="120.1">77</text>
<text x="80.3" y="122.8">79</text>
<text x="88.3" y="120.1">78</text>
<text x="88.3" y="122.8">80</text>
<text x="93.3" y="122.1">80</text>
<text x="110.9" y="122.6">SEMC_CLK</text>
<text x="131.6" y="122.6">[4]</text>
<text x="206.3" y="122.1">79</text>
<text x="211.3" y="120.1">77</text>
<text x="211.3" y="122.8">79</text>
<text x="219.4" y="120.1">78</text>
<text x="219.4" y="122.8">80</text>
<text x="224.4" y="122.1">80</text>
<text x="78.9" y="126.5">HDR254M-2X40</text>
<text x="196.9" y="131.7">GND</text>
<text x="207.4" y="126.5">HDR254M-2X40</text>
<text x="231" y="131.7">GND</text>
<text x="248.3" y="126.5">5V</text>
<text x="65.8" y="134.4">GND</text>
<text x="99.9" y="134.4">GND</text>
<text x="92.6" y="157.4">R2</text>
<text x="92.6" y="160">R5</text>
<text x="107.8" y="157.9">1K</text>
<text x="107.8" y="160.6">1K</text>
<text x="118.3" y="161.3">GPIO_AD_B0_05</text>
<text x="118.3" y="158.8">GPIO_AD_B0_04</text>
<text x="141.8" y="161.3">GPIO_AD_B0_05</text>
<text x="141.8" y="158.8">GPIO_AD_B0_04</text>
<text x="92.6" y="167.9">R4</text>
<text x="92.6" y="162.6">R3</text>
<text x="92.6" y="165.3">R6</text>
<text x="107.8" y="163.2">1K</text>
<text x="107.8" y="165.8">1K</text>
<text x="118.3" y="166.6">LCDIF_D1</text>
<text x="118.3" y="164">LCDIF_D0</text>
<text x="141.8" y="166.6">LCDIF_D1</text>
<text x="141.8" y="164">LCDIF_D0</text>
<text x="92.6" y="173.1">R8</text>
<text x="92.6" y="170.5">R7</text>
<text x="107.8" y="173.7">1K</text>
<text x="107.8" y="168.4">1K</text>
<text x="107.8" y="171.1">1K</text>
<text x="118.3" y="169.2">LCDIF_D2</text>
<text x="118.3" y="171.8">LCDIF_D3</text>
<text x="141.8" y="169.2">LCDIF_D2</text>
<text x="141.8" y="171.8">LCDIF_D3</text>
<text x="92.6" y="175.8">R9</text>
<text x="107.8" y="176.3">1K</text>
<text x="118.3" y="174.5">LCDIF_D4</text>
<text x="118.3" y="177.1">LCDIF_D5</text>
<text x="141.8" y="174.5">LCDIF_D4</text>
<text x="141.8" y="177.1">LCDIF_D5</text>
<text x="92.6" y="181">R10</text>
<text x="92.6" y="183.6">R11</text>
<text x="107.8" y="181.5">1K</text>
<text x="107.8" y="184.2">1K</text>
<text x="118.3" y="182.3">LCDIF_D6</text>
<text x="118.3" y="185">LCDIF_D7</text>
<text x="141.8" y="182.3">LCDIF_D6</text>
<text x="141.8" y="185">LCDIF_D7</text>
<text x="244.1" y="185.7">https://fire-stm32.taobao.com</text>
<text x="92.6" y="186.2">R12</text>
<text x="92.6" y="188.9">R13</text>
<text x="92.6" y="191.5">R14</text>
<text x="107.8" y="186.8">1K</text>
<text x="107.8" y="189.4">1K</text>
<text x="118.3" y="187.6">LCDIF_D8</text>
<text x="118.3" y="190.2">LCDIF_D9</text>
<text x="141.8" y="187.6">LCDIF_D8</text>
<text x="141.8" y="190.2">LCDIF_D9</text>
<text x="223.6" y="191.5">Title</text>
<text x="92.6" y="194.1">R15</text>
<text x="107.8" y="192">1K</text>
<text x="107.8" y="194.6">1K</text>
<text x="118.3" y="192.8">LCDIF_D10</text>
<text x="118.3" y="195.5">LCDIF_D11</text>
<text x="141.8" y="192.8">LCDIF_D10</text>
<text x="141.8" y="195.5">LCDIF_D11</text>
<text x="223.4" y="199.4">Size</text>
<text x="224.4" y="202.2">A4</text>
<text x="232.1" y="199.6">Document Number</text>
<text x="289.7" y="199.4">Rev</text>
<text x="290.5" y="202.8">V1.0</text>
<text x="223.9" y="207.2">Date:</text>
<text x="232.6" y="207.2">Sunday, December 17, 2017</text>
<text x="272.9" y="207.2">Sheet</text>
<text x="280.8" y="207.2">5</text>
<text x="285.8" y="207.2">of</text>
<text x="290.5" y="207.2">7</text>
</g>
<g font-size="2.1">
<text x="70.1" y="155.3">CHS-08B1 J10</text>
<text x="70.7" y="200.9">CHS-06B1</text>
<text x="82.3" y="201.2">J5</text>
</g>
</svg>
